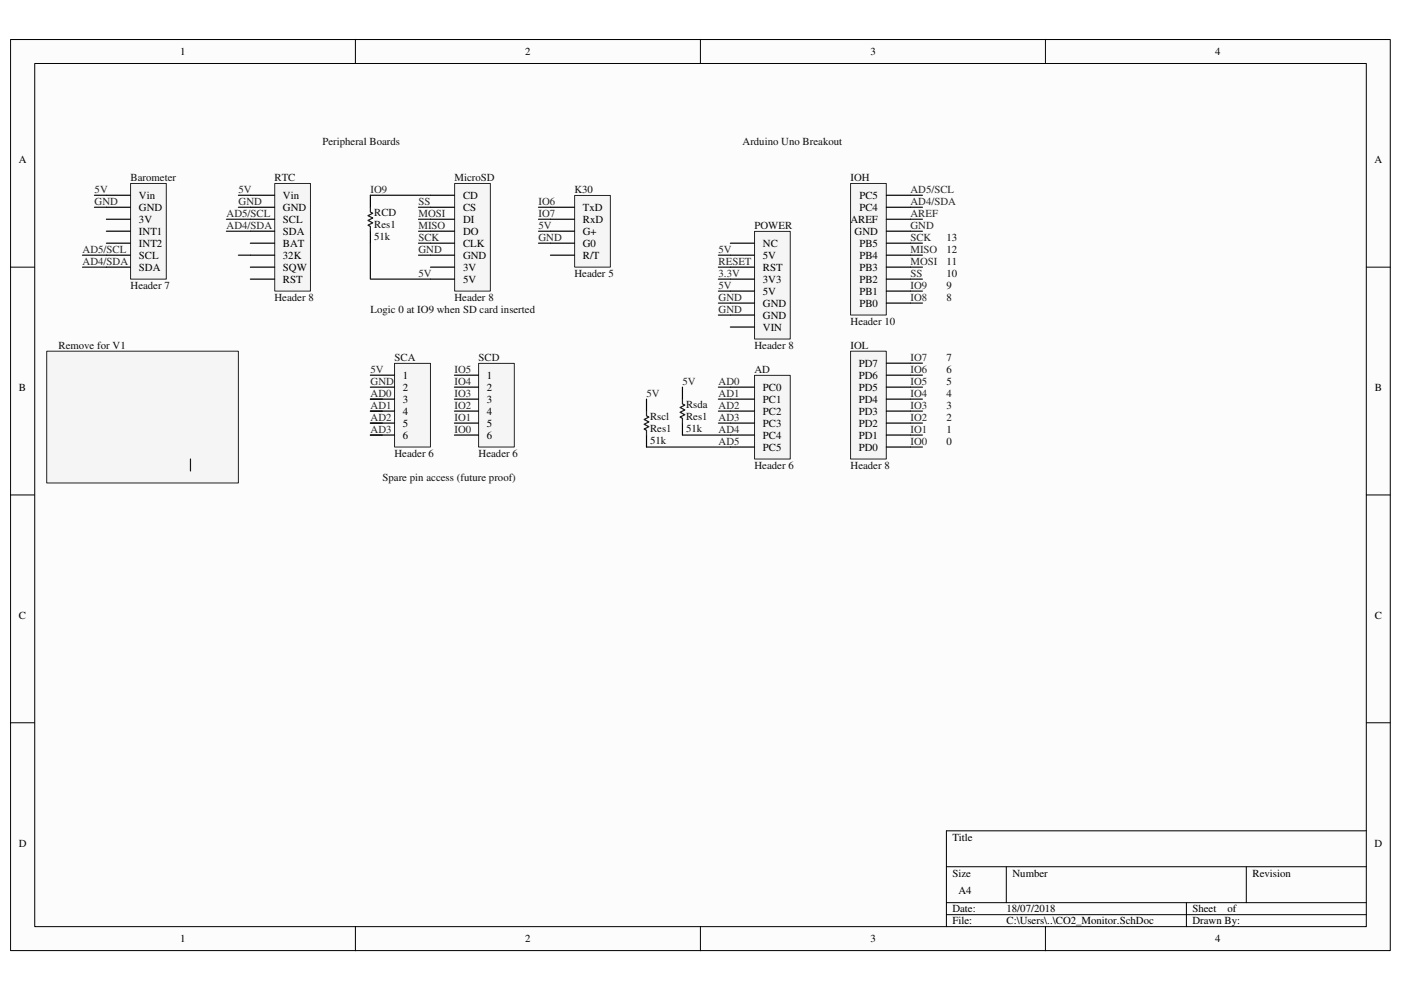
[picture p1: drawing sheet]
<svg xmlns="http://www.w3.org/2000/svg" width="297mm" height="210mm" viewBox="0 0 297 210" stroke-linecap="round" stroke-linejoin="round" font-family="sans-serif">
<path d="M2.3 8.4h292.5v193.1h-292.5z" fill="#fcfcfc"/>
<path d="M2.2 8.4h292.6v193.1h-292.6z" fill="none" stroke="#000" stroke-width=".21"/>
<path d="M7.4 13.5h282.3v183h-282.3z" fill="#fcfcfc"/>
<g fill="none" stroke="#000" stroke-width=".21">
<path d="M7.4 13.5h282.3v183h-282.3zM75.3 8.3v5.1M148.5 8.3v5.1M221.7 8.3v5.1M2.2 56.6h5.1M289.7 56.6h5.1M2.2 104.9h5.1M289.7 104.9h5.1M2.2 153.2h5.1M289.7 153.2h5.1M289.7 176.1h-89v20.4M75.3 196.5v5.1"/>
<path d="M148.5 196.5v5.1M200.7 183.8h89M200.7 191.4h89M200.7 193.9h89M213.4 183.8v7.6M221.7 196.5v5.1M251.5 191.4v5.1M264.2 183.8v7.6"/>
</g>
<path d="M160 79.6h7.6v17.7h-7.6z" fill="#f5f5f5"/>
<path d="M160 79.6h7.6v17.7h-7.6z" fill="none" stroke="#262626" stroke-width=".21"/>
<path d="M154.9 82.1h5M154.9 84.6h5M154.9 87.2h5M154.9 89.7h5M154.9 92.2h5M154.9 94.8h5" fill="none" stroke="#000" stroke-width=".25"/>
<path d="M180.4 74.5h7.5v22.8h-7.5z" fill="#f5f5f5"/>
<path d="M180.3 74.5h7.6v22.8h-7.6z" fill="none" stroke="#262626" stroke-width=".21"/>
<path d="M187.9 79.5h5.1M187.9 77h5.1M187.9 94.8h5.1M187.9 92.2h5.1M187.9 89.7h5.1M187.9 87.2h5.1M187.9 84.6h5.1M187.9 82.1h5.1" fill="none" stroke="#000" stroke-width=".25"/>
<path d="M180.4 38.9h7.5v27.9h-7.5z" fill="#f5f5f5"/>
<path d="M180.3 38.9h7.6v27.9h-7.6z" fill="none" stroke="#262626" stroke-width=".21"/>
<path d="M187.9 59.2h5.1M187.9 56.6h5.1M187.9 54.1h5.1M187.9 51.6h5.1M187.9 49h5.1M187.9 46.5h5.1M187.9 43.9h5.1M187.9 41.4h5.1M187.9 64.3h5.1M187.9 61.7h5.1" fill="none" stroke="#000" stroke-width=".25"/>
<path d="M160 49.1h7.6v22.8h-7.6z" fill="#f5f5f5"/>
<path d="M160 49.1h7.6v22.8h-7.6z" fill="none" stroke="#262626" stroke-width=".21"/>
<path d="M154.9 51.6h5M154.9 54.1h5M154.9 56.6h5M154.9 59.2h5M154.9 61.7h5M154.9 64.3h5M154.9 66.8h5M154.9 69.3h5" fill="none" stroke="#000" stroke-width=".25"/>
<g fill="none" stroke="#0e0e0e" stroke-width=".25">
<path d="M152.3 59.2h2.6M152.3 56.6h2.6M152.3 54.1h2.6M193 59.2h2.6M193 56.6h2.6M193 54.1h2.6M193 51.6h2.6M193 49h2.6M193 46.5h2.6M193 43.9h2.6M193 41.4h2.6M152.3 64.3h2.6"/>
<path d="M152.3 61.7h2.6M152.3 66.8h2.6M193 79.5h2.6M193 77h2.6M193 64.3h2.6M193 61.7h2.6M152.3 82.1h2.6M152.3 84.6h2.6M152.3 87.2h2.6M152.3 89.7h2.6M193 82.1h2.6M193 84.6h2.6"/>
<path d="M193 87.2h2.6M193 89.7h2.6M193 94.8h2.6M193 92.2h2.6"/>
</g>
<path d="M58.3 38.9h7.5v22.8h-7.5z" fill="#f5f5f5"/>
<path d="M58.2 38.9h7.6v22.8h-7.6z" fill="none" stroke="#262626" stroke-width=".21"/>
<path d="M53.1 41.4h5.1M53.1 43.9h5.1M53.1 46.5h5.1M53.1 49h5.1M53.1 51.6h5.1M53.1 54.1h5.1M53.1 56.6h5.1M53.1 59.2h5.1" fill="none" stroke="#000" stroke-width=".25"/>
<path d="M96.4 38.9h7.6v22.8h-7.6z" fill="#f5f5f5"/>
<path d="M96.4 38.9h7.6v22.8h-7.6z" fill="none" stroke="#262626" stroke-width=".21"/>
<path d="M78.5 41.4v2.5M78.5 49v2.6M91.3 41.4h5M91.3 43.9h5M91.3 46.5h5M91.3 49h5M91.3 51.6h5M91.3 54.1h5M91.3 56.6h5M91.3 59.2h5" fill="none" stroke="#000" stroke-width=".25"/>
<path d="M78.5 43.9v1.1l.5 .2-1 .5 1 .5-1 .5 1 .5-1 .6 .5 .2v1" fill="none" stroke="#1c1c1c" stroke-width=".25"/>
<path d="M20 41.4h2.6M20 43.9h2.6M78.5 51.6v7.6h12.8M78.5 41.4h12.8" fill="none" stroke="#0e0e0e" stroke-width=".25"/>
<path d="M27.7 38.9h7.6v20.3h-7.6z" fill="#f5f5f5"/>
<path d="M27.7 38.9h7.6v20.3h-7.6z" fill="none" stroke="#262626" stroke-width=".21"/>
<path d="M22.6 41.4h5M22.6 43.9h5M22.6 46.5h5M22.6 49h5M22.6 51.6h5M22.6 54.1h5M22.6 56.6h5" fill="none" stroke="#000" stroke-width=".25"/>
<path d="M50.5 43.9h2.6M88.7 43.9h2.6M88.7 46.5h2.6M88.7 49h2.6M88.7 51.6h2.6M88.7 54.1h2.6" fill="none" stroke="#0e0e0e" stroke-width=".25"/>
<path d="M121.9 41.5h7.5v15.1h-7.5z" fill="#f5f5f5"/>
<path d="M121.8 41.4h7.6v15.2h-7.6z" fill="none" stroke="#262626" stroke-width=".21"/>
<path d="M116.7 43.9h5.1M116.7 46.5h5.1M116.7 49h5.1M116.7 51.6h5.1M116.7 54.1h5.1" fill="none" stroke="#000" stroke-width=".25"/>
<path d="M17.5 54.1h5.1M17.5 56.6h5.1M48 46.5h5.1M48 49h5.1M50.5 54.1h2.6M50.5 41.4h2.6M114.2 43.9h2.5M114.2 46.5h2.5M114.2 49h2.5M114.2 51.6h2.5" fill="none" stroke="#0e0e0e" stroke-width=".25"/>
<path d="M101.5 77.1h7.5v17.7h-7.5z" fill="#f5f5f5"/>
<path d="M101.5 77h7.5v17.8h-7.5z" fill="none" stroke="#262626" stroke-width=".21"/>
<path d="M96.3 79.5h5.1M96.3 82.1h5.1M96.3 84.6h5.1M96.3 87.2h5.1M96.3 89.7h5.1M96.3 92.2h5.1" fill="none" stroke="#000" stroke-width=".25"/>
<path d="M78.5 84.6h2.6M78.5 87.2h2.6M78.5 89.7h2.6M78.5 92.2h2.6" fill="none" stroke="#0e0e0e" stroke-width=".25"/>
<path d="M83.7 77.1h7.6v17.7h-7.6z" fill="#f5f5f5"/>
<path d="M83.6 77h7.7v17.8h-7.7z" fill="none" stroke="#262626" stroke-width=".21"/>
<g fill="none" stroke="#000" stroke-width=".25">
<path d="M78.5 79.5h5.1M22.6 87.2h5M35.3 87.2h5.1v2.5M40.4 94.8v2.5M78.5 82.1h5.1M78.5 84.6h5.1M78.5 87.2h5.1M78.5 89.7h5.1M78.5 92.2h5.1M137.1 84.6v2.6M137.1 92.2v2.6M144.7 82.1v2.5"/>
<path d="M144.7 89.7v2.5"/>
</g>
<path d="M40.4 89.7v1l.5 .3-1 .5 1 .5-1 .5 1 .5-1 .5 .5 .3v1M137.1 87.2v1l.5 .2-1 .5 1 .6-1 .5 1 .5-1 .5 .5 .2v1M144.7 84.6v1l.5 .3-1 .5 1 .5-1 .5 1 .5-1 .5 .5 .3v1" fill="none" stroke="#1c1c1c" stroke-width=".25"/>
<path d="M137.1 94.8h17.8M144.7 92.2h10.2" fill="none" stroke="#0e0e0e" stroke-width=".25"/>
<path d="M27.6 85.4h2.9v-.8h2v.8h2.8v.2h-7.7z" fill-rule="evenodd" fill="#1c1c1c"/>
<g fill="none" stroke="#1c1c1c" stroke-width=".25">
<path d="M27.6 85.4h2.9v-.8h2v.8h2.8v.2h-7.7z"/>
<circle cx="28.1" cy="87.1" r=".48"/>
<circle cx="34.8" cy="87.1" r=".49"/>
</g>
<path d="M17.5 87.2h5.1" fill="none" stroke="#0e0e0e" stroke-width=".25"/>
<path d="M9.9 74.5h40.6v27.9h-40.6z" fill="#f5f5f5"/>
<path d="M9.9 74.5h40.6v27.9h-40.6z" fill="none" stroke="#262626" stroke-width=".21"/>
<path d="M40.4 97.3v2.6" fill="none" stroke="#0e0e0e" stroke-width=".25"/>
<g font-size="2.3">
<text x="38.2" y="11.7">1</text>
<text x="111.4" y="11.7">2</text>
<text x="184.5" y="11.7">3</text>
<text x="257.6" y="11.7">4</text>
<text x="4" y="34.5">A</text>
<text x="291.4" y="34.5">A</text>
<text x="29.5" y="42.2">Vin</text>
<text x="29.5" y="44.7">GND</text>
<text x="29.5" y="47.3">3V</text>
<text x="60" y="42.2">Vin</text>
<text x="60" y="44.7">GND</text>
<text x="60" y="47.3">SCL</text>
<text x="98.2" y="42.2">CD</text>
<text x="98.2" y="44.7">CS</text>
<text x="98.2" y="47.3">DI</text>
<text x="123.6" y="44.7">TxD</text>
<text x="123.6" y="47.3">RxD</text>
<text x="180.3" y="47.3">AREF</text>
<text x="182.2" y="44.7">PC4</text>
<text x="182.2" y="42.2">PC5</text>
<text x="29.5" y="49.8">INT1</text>
<text x="29.5" y="52.4">INT2</text>
<text x="60" y="49.8">SDA</text>
<text x="60" y="52.4">BAT</text>
<text x="98.2" y="49.8">DO</text>
<text x="98.2" y="52.4">CLK</text>
<text x="123.6" y="49.8">G+</text>
<text x="123.6" y="52.4">G0</text>
<text x="161.8" y="52.4">NC</text>
<text x="181.2" y="49.8">GND</text>
<text x="182.2" y="52.4">PB5</text>
<text x="29.5" y="54.9">SCL</text>
<text x="29.5" y="57.4">SDA</text>
<text x="60" y="54.9">32K</text>
<text x="60" y="57.4">SQW</text>
<text x="60" y="60">RST</text>
<text x="98.2" y="54.9">GND</text>
<text x="98.2" y="57.4">3V</text>
<text x="98.2" y="60">5V</text>
<text x="123.6" y="54.9">R/T</text>
<text x="161.8" y="54.9">5V</text>
<text x="161.8" y="57.4">RST</text>
<text x="161.8" y="60">3V3</text>
<text x="182.2" y="60">PB2</text>
<text x="182.2" y="57.4">PB3</text>
<text x="182.2" y="54.9">PB4</text>
<text x="161.8" y="62.5">5V</text>
<text x="161.8" y="65.1">GND</text>
<text x="182.2" y="65.1">PB0</text>
<text x="182.2" y="62.5">PB1</text>
<text x="161.8" y="67.6">GND</text>
<text x="161.8" y="70.1">VIN</text>
<text x="182.1" y="77.8">PD7</text>
<text x="4" y="82.8">B</text>
<text x="85.4" y="80.3">1</text>
<text x="85.4" y="82.8">2</text>
<text x="103.2" y="80.3">1</text>
<text x="103.2" y="82.8">2</text>
<text x="161.8" y="82.8">PC0</text>
<text x="182.1" y="82.8">PD5</text>
<text x="182.1" y="80.3">PD6</text>
<text x="291.5" y="82.8">B</text>
<text x="85.4" y="85.4">3</text>
<text x="85.4" y="88">4</text>
<text x="103.2" y="85.4">3</text>
<text x="103.2" y="88">4</text>
<text x="161.8" y="85.4">PC1</text>
<text x="161.8" y="88">PC2</text>
<text x="182.1" y="88">PD3</text>
<text x="182.1" y="85.4">PD4</text>
<text x="85.4" y="90.5">5</text>
<text x="85.4" y="93">6</text>
<text x="103.2" y="90.5">5</text>
<text x="103.2" y="93">6</text>
<text x="161.8" y="90.5">PC3</text>
<text x="161.8" y="93">PC4</text>
<text x="161.8" y="95.6">PC5</text>
<text x="182.1" y="95.6">PD0</text>
<text x="182.1" y="93">PD1</text>
<text x="182.1" y="90.5">PD2</text>
<text x="4" y="131.2">C</text>
<text x="291.5" y="131.2">C</text>
<text x="4" y="179.5">D</text>
<text x="201.9" y="178.2">Title</text>
<text x="291.4" y="179.5">D</text>
<text x="201.9" y="185.8">Size</text>
<text x="214.7" y="185.8">Number</text>
<text x="265.6" y="185.8">Revision</text>
<text x="203.2" y="189.7">A4</text>
<text x="201.9" y="193.5">Date:</text>
<text x="201.9" y="196">File:</text>
<text x="213.4" y="196">C:\Users\..\CO2_Monitor.SchDoc</text>
<text x="213.4" y="193.5">18/07/2018</text>
<text x="252.8" y="196">Drawn By:</text>
<text x="252.8" y="193.5">Sheet</text>
<text x="260.3" y="193.5">of</text>
<text x="38.2" y="199.8">1</text>
<text x="111.4" y="199.8">2</text>
<text x="184.5" y="199.8">3</text>
<text x="257.6" y="199.8">4</text>
</g>
<g font-size="2.3" fill="#0e0e0e">
<text x="68.4" y="30.7">Peripheral Boards</text>
<text x="157.4" y="30.7">Arduino Uno Breakout</text>
<text x="27.7" y="38.4">Barometer</text>
<text x="58.2" y="38.4">RTC</text>
<text x="96.3" y="38.4">MicroSD</text>
<text x="121.8" y="40.9">K30</text>
<text x="180.3" y="38.4">IOH</text>
<text x="79.3" y="45.8">RCD</text>
<text x="79.3" y="50.8">51k</text>
<text x="79.3" y="48.3">Res1</text>
<text x="160" y="48.6">POWER</text>
<text x="200.7" y="53.6">12</text>
<text x="200.7" y="51.1">13</text>
<text x="121.8" y="58.7">Header 5</text>
<text x="200.7" y="58.7">10</text>
<text x="200.7" y="56.2">11</text>
<text x="27.7" y="61.3">Header 7</text>
<text x="58.2" y="63.8">Header 8</text>
<text x="96.3" y="63.8">Header 8</text>
<text x="200.7" y="63.8">8</text>
<text x="200.7" y="61.3">9</text>
<text x="78.6" y="66.3">Logic 0 at IO9 when SD card inserted</text>
<text x="180.3" y="68.9">Header 10</text>
<text x="12.4" y="74">Remove for V1</text>
<text x="83.6" y="76.5">SCA</text>
<text x="101.5" y="76.5">SCD</text>
<text x="160" y="74">Header 8</text>
<text x="180.3" y="74">IOL</text>
<text x="200.7" y="76.5">7</text>
<text x="160" y="79">AD</text>
<text x="200.7" y="81.6">5</text>
<text x="200.7" y="79">6</text>
<text x="137.8" y="89">Rscl</text>
<text x="145.5" y="86.4">Rsda</text>
<text x="145.5" y="89">Res1</text>
<text x="200.7" y="89.2">2</text>
<text x="200.7" y="86.7">3</text>
<text x="200.7" y="84.1">4</text>
<text x="137.8" y="94.1">51k</text>
<text x="137.8" y="91.5">Res1</text>
<text x="145.5" y="91.5">51k</text>
<text x="200.7" y="91.8">1</text>
<text x="200.7" y="94.3">0</text>
<text x="81.1" y="101.9">Spare pin access (future proof)</text>
<text x="83.6" y="96.9">Header 6</text>
<text x="101.5" y="96.9">Header 6</text>
<text x="160" y="99.4">Header 6</text>
<text x="180.3" y="99.4">Header 8</text>
</g>
<g font-size="2.3" fill="#262626">
<text x="20.1" y="40.9">5V</text>
<text x="50.6" y="40.9">5V</text>
<text x="78.6" y="40.9">IO9</text>
<text x="193" y="40.9">AD5/SCL</text>
<text x="20.1" y="43.5">GND</text>
<text x="48" y="46">AD5/SCL</text>
<text x="50.6" y="43.5">GND</text>
<text x="88.7" y="46">MOSI</text>
<text x="88.7" y="43.5">SS</text>
<text x="114.2" y="43.5">IO6</text>
<text x="114.2" y="46">IO7</text>
<text x="193" y="46">AREF</text>
<text x="193" y="43.5">AD4/SDA</text>
<text x="17.5" y="53.6">AD5/SCL</text>
<text x="48" y="48.6">AD4/SDA</text>
<text x="88.7" y="53.6">GND</text>
<text x="88.7" y="51.1">SCK</text>
<text x="88.7" y="48.6">MISO</text>
<text x="114.2" y="48.6">5V</text>
<text x="114.2" y="51.1">GND</text>
<text x="152.4" y="53.6">5V</text>
<text x="193" y="53.6">MISO</text>
<text x="193" y="51.1">SCK</text>
<text x="193" y="48.6">GND</text>
<text x="17.5" y="56.2">AD4/SDA</text>
<text x="88.7" y="58.7">5V</text>
<text x="152.4" y="56.2">RESET</text>
<text x="152.4" y="58.7">3.3V</text>
<text x="193" y="58.7">SS</text>
<text x="193" y="56.2">MOSI</text>
<text x="152.4" y="61.3">5V</text>
<text x="152.4" y="63.8">GND</text>
<text x="193" y="63.8">IO8</text>
<text x="193" y="61.3">IO9</text>
<text x="152.4" y="66.3">GND</text>
<text x="193" y="76.5">IO7</text>
<text x="78.6" y="81.6">GND</text>
<text x="78.6" y="79">5V</text>
<text x="96.3" y="81.6">IO4</text>
<text x="96.3" y="79">IO5</text>
<text x="144.7" y="81.6">5V</text>
<text x="152.4" y="81.6">AD0</text>
<text x="193" y="81.6">IO5</text>
<text x="193" y="79">IO6</text>
<text x="78.6" y="84.1">AD0</text>
<text x="78.6" y="86.7">AD1</text>
<text x="78.6" y="89.2">AD2</text>
<text x="96.3" y="89.2">IO1</text>
<text x="96.3" y="86.7">IO2</text>
<text x="96.3" y="84.1">IO3</text>
<text x="137.1" y="84.1">5V</text>
<text x="152.4" y="84.1">AD1</text>
<text x="152.4" y="86.7">AD2</text>
<text x="152.4" y="89.2">AD3</text>
<text x="193" y="89.2">IO2</text>
<text x="193" y="86.7">IO3</text>
<text x="193" y="84.1">IO4</text>
<text x="78.6" y="91.8">AD3</text>
<text x="96.3" y="91.8">IO0</text>
<text x="152.4" y="91.8">AD4</text>
<text x="152.4" y="94.3">AD5</text>
<text x="193" y="94.3">IO0</text>
<text x="193" y="91.8">IO1</text>
<text x="40.4" y="99.4">GND</text>
</g>
</svg>
